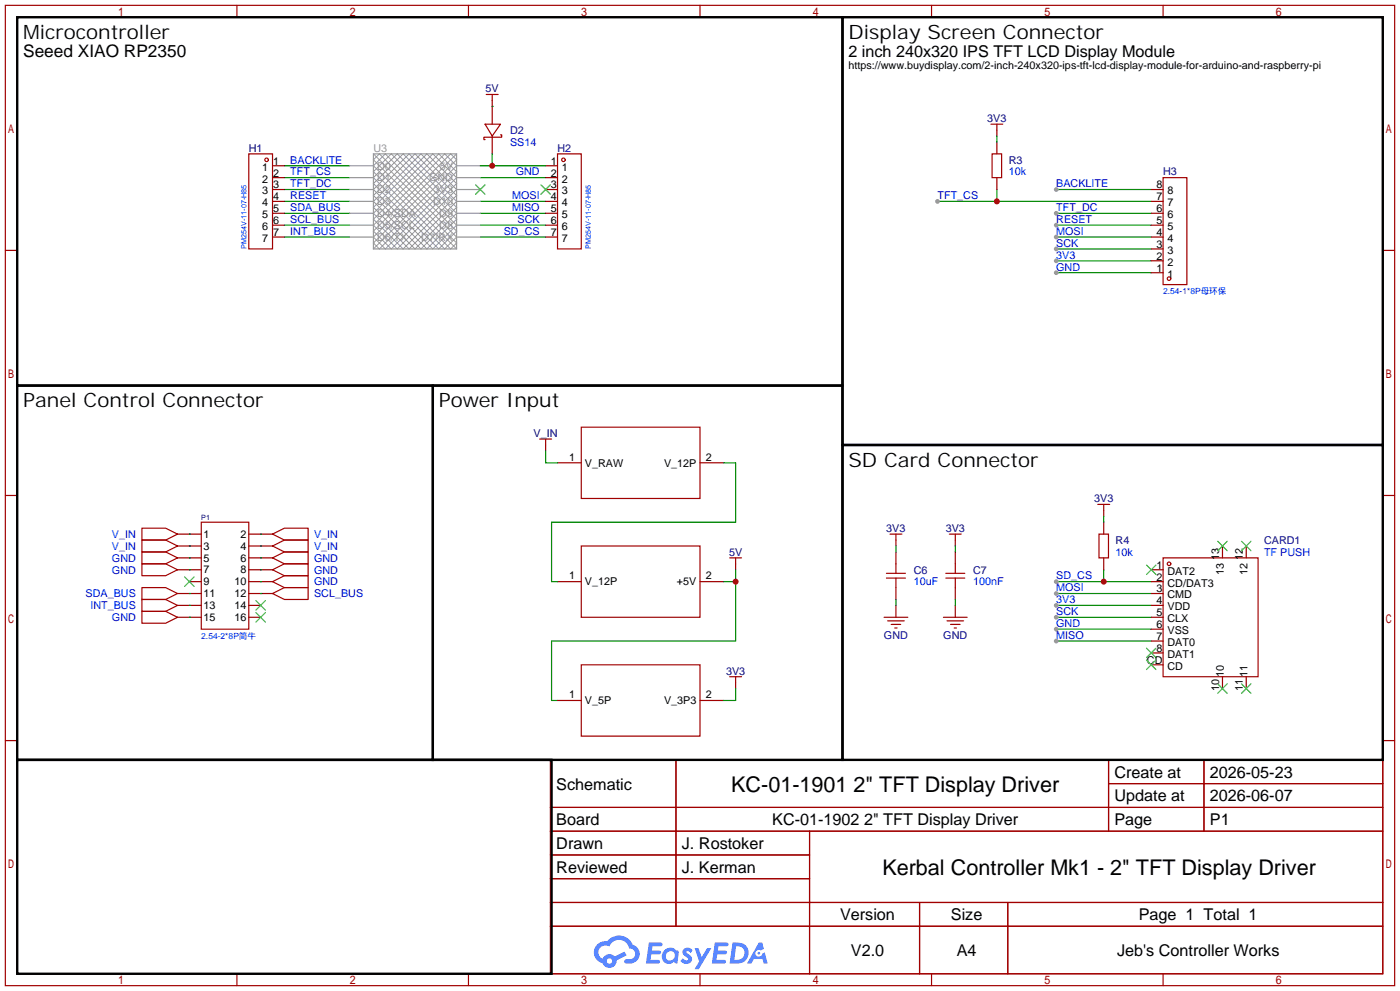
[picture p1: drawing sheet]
<svg xmlns="http://www.w3.org/2000/svg" width="299mm" height="212mm" viewBox="0 0 299 212" stroke-linecap="round" stroke-linejoin="round" font-family="sans-serif">
<g fill="none" stroke="#a10000" stroke-width=".25">
<path d="M1.1 1.1h297.2v209.6h-297.2zM3.7 3.7h292.1v204.5h-292.1zM50.7 1.1v2.6M100.2 1.1v2.6M149.7 1.1v2.6M199.3 1.1v2.6M248.8 1.1v2.6M1.1 53.5h2.6M295.8 53.5h2.5M1.1 105.9h2.6M295.8 105.9h2.5M1.1 158.3h2.6"/>
<path d="M295.8 158.3h2.5M117.7 162.4h178.1v45.8h-178.1zM117.7 172.6h178.1M117.7 177.7h178.1M144.6 162.4v35.6M173.2 177.7v30.5M237.1 162.4v15.3M237.1 167.5h58.7M257.5 162.4v15.3M117.7 182.8h55.5M117.7 192.9h178.1M117.7 187.8h55.5"/>
<path d="M117.7 198h178.1M196.7 192.9v15.3M215.6 192.9v15.3M50.7 208.2v2.5M100.2 208.2v2.5M149.7 208.2v2.5M199.3 208.2v2.5M248.8 208.2v2.5"/>
</g>
<g fill="#5487ff">
<path d="M146.3 202.8a1.3 1.3 0 0 1 1.8 .3l-.4 .6a.54 .54 0 0 0-.9-.2l.1 .2a1.28 1.28 0 0 1 .8 2 1.53 1.53 0 0 1-2.2-.3l.6-.6 .7 .5a.31 .31 0 0 0 .4-.3 .31 .31 0 0 0-.3-.3 1.12 1.12 0 0 1-.6-1.9z"/>
<path d="M148.6 202.7h.8l.7 1.9 1.2-1.9h.9l-2.7 4.5h-.9l.9-1.7z"/>
<path d="M138.8 201.5h1.6a1.31 1.31 0 0 1 1.3 .2 .4 .4 0 0 1-.4 .6h-1.7l-.2 .9h1.7a.4 .4 0 0 1 .3 .4 .4 .4 0 0 1-.4 .4h-1.7l-.1 1.2h1.3a.46 .46 0 0 1 .5 .1 .46 .46 0 0 1 .1 .5l-.3 .2h-2.6z"/>
<path d="M152.9 201.5h1.6a1.32 1.32 0 0 1 1.3 .2 .39 .39 0 0 1-.4 .6h-1.7l-.2 .9h1.7a.4 .4 0 0 1 .3 .4 .4 .4 0 0 1-.4 .4h-1.7l-.1 1.2h1.3a.46 .46 0 0 1 .5 .1 .46 .46 0 0 1 .1 .5l-.3 .2h-2.6z"/>
<path d="M162.3 201.5h.7l.4 1.3-.7 .4a.75 .75 0 0 0-1.1 .3 .75 .75 0 0 0 .5 1 .75 .75 0 0 0 1-.6l.5-.3 .6 2.4h-.8l-.3-1h-1.8l-.6 1h-.9z"/>
<path d="M156.7 201.5l-.6 4.5h1.4a2.27 2.27 0 0 0 2.6-2.3 2.27 2.27 0 0 0-2.7-2.2zM157.5 202.3a1.5 1.5 0 0 1 1.8 1.5 1.5 1.5 0 0 1-2 1.4h-.2z"/>
<path d="M142.1 203.1a1.6 1.6 0 0 0-.3 2.3 1.6 1.6 0 0 0 2.3 .2l.8 .4 .3-2.5-.2-.3h-.4a1.58 1.58 0 0 0-2.5-.1zM142.7 203.6a.98 .98 0 0 1 1.6 .5 .98 .98 0 0 1-1 1.2 .94 .94 0 0 1-.9-.6 .94 .94 0 0 1 .3-1.1z"/>
<path d="M127.8 201.9a2.37 2.37 0 0 0 1.1 4 1.54 1.54 0 0 0 1.8 1 1.54 1.54 0 0 0 1.2-1.6l2.2-1.1-.5-.8-2.1 1.1a1.57 1.57 0 0 0-2.6 .4 1.5 1.5 0 0 1-.7-2.1 1.5 1.5 0 0 1 2.1-.5 2.23 2.23 0 0 1 2.3-1.4 2.23 2.23 0 0 1 2 1.8 1.16 1.16 0 0 1 1.3 1.1 1.16 1.16 0 0 1-1.1 1.3h-.7a.47 .47 0 0 0-.6 .3 .47 .47 0 0 0 .5 .6 2.17 2.17 0 0 0 2.5-1 2.17 2.17 0 0 0-.4-2.7l-.8-.4a3.2 3.2 0 0 0-5.4-.7l-1.1 .1zM129.8 205.4a.58 .58 0 0 1 1.1 0 .58 .58 0 0 1-1.1 0z"/>
<circle cx="162.3" cy="203.8" r=".28"/>
</g>
<path d="M225.9 129.4h20.4" fill="none" stroke="#008700" stroke-width=".25"/>
<circle cx="225.9" cy="129.4" r=".51" fill="#999"/>
<path d="M225.9 55.8h20.4" fill="none" stroke="#008700" stroke-width=".25"/>
<circle cx="225.9" cy="55.8" r=".51" fill="#999"/>
<path d="M225.9 58.3h20.4" fill="none" stroke="#008700" stroke-width=".25"/>
<circle cx="225.9" cy="58.3" r=".51" fill="#999"/>
<path d="M225.9 134.5h20.4" fill="none" stroke="#008700" stroke-width=".25"/>
<circle cx="225.9" cy="134.5" r=".51" fill="#999"/>
<path d="M225.9 50.7h20.4" fill="none" stroke="#008700" stroke-width=".25"/>
<circle cx="225.9" cy="50.7" r=".51" fill="#999"/>
<path d="M225.9 126.9h20.4" fill="none" stroke="#008700" stroke-width=".25"/>
<circle cx="225.9" cy="126.9" r=".51" fill="#999"/>
<path d="M225.9 137h20.4" fill="none" stroke="#008700" stroke-width=".25"/>
<circle cx="225.9" cy="137" r=".51" fill="#999"/>
<path d="M225.9 132h20.4" fill="none" stroke="#008700" stroke-width=".25"/>
<circle cx="225.9" cy="132" r=".51" fill="#999"/>
<path d="M225.9 53.2h20.4" fill="none" stroke="#008700" stroke-width=".25"/>
<circle cx="225.9" cy="53.2" r=".51" fill="#999"/>
<path d="M225.9 45.6h20.4" fill="none" stroke="#008700" stroke-width=".25"/>
<circle cx="225.9" cy="45.6" r=".51" fill="#999"/>
<path d="M200.5 43.1h45.8M213.2 40.5v2.6" fill="none" stroke="#008700" stroke-width=".25"/>
<circle cx="213.2" cy="43.1" r=".63" fill="#c00"/>
<circle cx="200.5" cy="43.1" r=".51" fill="#999"/>
<path d="M191.6 129.4v2.6" fill="none" stroke="#870000" stroke-width=".25"/>
<path d="M189.1 132h5.1M189.9 132.7h3.5M190.6 133.5h2.1M191.4 134.2h.5" fill="none" stroke="#a10000" stroke-width=".25"/>
<path d="M225.9 124.3h20.4M236.1 121.8v2.5" fill="none" stroke="#008700" stroke-width=".25"/>
<circle cx="236.1" cy="124.3" r=".63" fill="#c00"/>
<circle cx="225.9" cy="124.3" r=".51" fill="#999"/>
<path d="M225.9 48.1h20.4" fill="none" stroke="#008700" stroke-width=".25"/>
<circle cx="225.9" cy="48.1" r=".51" fill="#999"/>
<path d="M225.9 40.5h20.4" fill="none" stroke="#008700" stroke-width=".25"/>
<circle cx="225.9" cy="40.5" r=".51" fill="#999"/>
<g fill="none" stroke="#870000" stroke-width=".25">
<path d="M58.3 35.4h2.5M58.3 38h2.5M105.3 21.5v1.2M116.7 35.4h2.6M116.7 38h2.6M213.2 27.8v1.3M58.3 40.5h2.5M58.3 43.1h2.5M58.3 45.6h2.5M58.3 48.1h2.5M58.3 50.7h2.5M116.7 40.5h2.6"/>
<path d="M116.7 43.1h2.6M116.7 45.6h2.6M116.7 48.1h2.6M116.7 50.7h2.6M116.7 95.1v1.3M119.3 98.9h5M149.7 98.9h5.1M38 114.2h5.1M38 116.7h5.1M38 119.3h5.1M53.2 114.2h5.1M53.2 116.7h5.1"/>
<path d="M53.2 119.3h5.1M191.6 115.4v1.3M204.3 115.4v1.3M236.1 109.1v1.3M38 121.8h5.1M38 126.9h5.1M38 129.4h5.1M38 132h5.1M40.5 124.3h2.6M53.2 121.8h5.1M53.2 124.3h5.1M53.2 126.9h5.1"/>
<path d="M53.2 129.4h2.6M53.2 132h2.6M119.3 124.3h5M149.7 124.3h5.1M157.4 120.5v1.3M204.3 129.4v2.6"/>
</g>
<g fill="none" stroke="#a10000" stroke-width=".25">
<path d="M53.2 32.9h5.1v20.3h-5.1zM104 20.2h2.6M105.3 20.2v1.3M119.3 32.9h5v20.3h-5zM212 26.5h2.5M213.2 26.5v1.3M115.4 93.9h2.6M116.7 93.9v1.2M124.3 91.3h25.4v15.3h-25.4zM30.4 112.9h5l2.6 1.3-2.6 1.2h-5zM30.4 115.4h5l2.6 1.3-2.6 1.3h-5zM30.4 118h5l2.6 1.3-2.6 1.2h-5z"/>
<path d="M43.1 111.6h10.1v22.9h-10.1zM58.3 116.7l2.5-1.3h5.1v2.6h-5.1zM58.3 114.2l2.5-1.3h5.1v2.5h-5.1zM58.3 119.3l2.5-1.3h5.1v2.5h-5.1zM124.3 116.7h25.4v15.3h-25.4zM156.1 119.3h2.5M157.4 119.3v1.2M190.4 114.2h2.5M191.6 114.2v1.2M203.1 114.2h2.5M204.3 114.2v1.2M234.8 107.8h2.6"/>
<path d="M236.1 107.8v1.3M30.4 130.7h5l2.6 1.3-2.6 1.2h-5zM30.4 128.1h5l2.6 1.3-2.6 1.3h-5zM30.4 125.6h5l2.6 1.3-2.6 1.2h-5zM30.4 120.5h5l2.6 1.3-2.6 1.3h-5zM58.3 126.9l2.5-1.3h5.1v2.5h-5.1zM58.3 121.8l2.5-1.3h5.1v2.6h-5.1zM58.3 124.3l2.5-1.2h5.1v2.5h-5.1zM201.8 132h5.1M202.6 132.7h3.5M203.3 133.5h2.1M204.1 134.2h.5"/>
<circle cx="57" cy="34.2" r=".38"/>
<circle cx="120.5" cy="34.2" r=".38"/>
</g>
<path d="M3.7 3.7h176.5v78.7h-176.5zM180.2 3.7h115.6v91.4h-115.6zM3.7 82.4h88.9v80h-88.9zM180.2 95.1h115.6v67.3h-115.6z" fill="none" stroke="#000" stroke-width=".51"/>
<g fill="none" stroke="#008700" stroke-width=".25">
<path d="M60.8 38h14M60.8 35.4h14M102.7 38h14M60.8 40.5h14M60.8 48.1h14M60.8 45.6h14M60.8 43.1h14M60.8 50.7h14M102.7 48.1h14M102.7 45.6h14M102.7 43.1h14M102.7 50.7h14"/>
<path d="M116.7 96.4v2.5h2.6M154.8 98.9h2.6v12.7h-39.4v12.7h1.3M40.5 114.2h.1M40.5 116.7h.1M40.5 119.3h.1M55.8 116.7h.1M55.8 114.2h.1M55.8 119.3h.1M40.5 132h.1M40.5 129.4h.1M40.5 126.9h.1M40.5 121.8h.1"/>
<path d="M55.8 126.9h.1M55.8 121.8h.1M55.8 124.3h.1M154.8 124.3h2.6M157.4 121.8v15.2h-39.4v12.7h1.3"/>
</g>
<path d="M115.7 39.5l2 2M117.7 39.5l-2 2M39.5 123.3l2 2M41.5 123.3l-2 2M54.7 128.4l2.1 2M54.7 130.9l2.1 2.1M56.8 128.4l-2.1 2M56.8 130.9l-2.1 2.1" fill="none" stroke="#3c3" stroke-width=".25"/>
<circle cx="157.4" cy="124.3" r=".63" fill="#c00"/>
<g fill="none" stroke="#a10000" stroke-width=".25">
<path d="M103.8 26.5h3.3l-1.8 2.6zM107.1 28.8h.2v.5h-3.8v.5h.3M212.2 32.9h2v5.1h-2zM248.8 38h5.1v22.8h-5.1zM235.1 114.2h2v5.1h-2zM248.8 119.3h20.3v25.4h-20.3zM189.6 123.6h4.1M189.6 122.6h4.1M191.6 120.5v2.1M191.6 123.6v2M202.3 123.6h4.1M202.3 122.6h4.1"/>
<path d="M204.3 120.5v2.1M204.3 123.6v2M124.3 142.1h25.4v15.3h-25.4zM156.1 144.7h2.5M157.4 144.7v1.2"/>
<circle cx="250.1" cy="59.6" r=".38"/>
<circle cx="250.1" cy="120.5" r=".38"/>
</g>
<g fill="none" stroke="#870000" stroke-width=".25">
<path d="M105.3 22.7v3.8M105.3 29.1v3.8M213.2 30.4v2.5M213.2 38v2.5M246.3 58.3h2.5M246.3 55.8h2.5M246.3 53.2h2.5M246.3 50.7h2.5M246.3 48.1h2.5M246.3 45.6h2.5M246.3 43.1h2.5M246.3 40.5h2.5"/>
<path d="M191.6 118v2.5M204.3 118v2.5M236.1 111.6v2.6M236.1 119.3v2.5M261.5 116.7v2.6M266.6 116.7v2.6M191.6 125.6v2.5M204.3 125.6v2.5M246.3 121.8h2.5M246.3 124.3h2.5M246.3 126.9h2.5M246.3 129.4h2.5"/>
<path d="M246.3 132h2.5M246.3 134.5h2.5M246.3 137h2.5M246.3 139.6h2.5M119.3 149.7h5M149.7 149.7h5.1M157.4 145.9v1.3M246.3 142.1h2.5M261.5 144.7v2.5M266.6 144.7v2.5"/>
</g>
<path d="M102.7 35.4h14M105.3 32.9v2.5M213.2 29.1v1.3M191.6 116.7v1.3M204.3 116.7v1.3M236.1 110.4v1.2M191.6 128.1v1.3M204.3 128.1v1.3M157.4 147.2v2.5h-2.6" fill="none" stroke="#008700" stroke-width=".25"/>
<path d="M92.6 82.4h87.6v80h-87.6zM3.7 162.4h114.3v45.8h-114.3z" fill="none" stroke="#000" stroke-width=".51"/>
<path d="M79.9 34.2l1.3-1.3 16.5 16.5-3.8 3.8-14-14 6.3-6.3 11.5 11.4-8.9 8.9-8.9-8.9 11.4-11.4 6.4 6.3-14 14-3.8-3.8 16.5-16.5 1.3 1.3-17.8 17.7 1.3 1.3 16.5-16.5-3.8-3.8-14 14 6.3 6.3 11.5-11.4-8.9-8.9-8.9 8.9 11.4 11.4 6.4-6.3-14-14-3.8 3.8 16.5 16.5 1.3-1.3zM79.9 32.9l17.8 17.8-2.6 2.5-15.2-15.2 5.1-5.1 12.7 12.7-7.7 7.6-10.1-10.1 10.1-10.2 7.7 7.6-12.7 12.7-5.1-5.1 15.2-15.2 2.6 2.5-17.8 17.8M97.7 32.9l-17.8 17.8 2.5 2.5 15.3-15.2-5.1-5.1-12.7 12.7 7.6 7.6 10.2-10.1-10.2-10.2-7.6 7.6 12.7 12.7 5.1-5.1-15.3-15.2-2.5 2.5 17.8 17.8" fill="none" stroke="#999" stroke-width=".21"/>
<g fill="none" stroke="#999" stroke-width=".25">
<path d="M74.8 35.4h5.1M74.8 38h5.1M79.9 32.9h17.8v20.3h-17.8zM97.7 35.4h5M97.7 38h5M74.8 40.5h5.1M74.8 43.1h5.1M74.8 45.6h5.1M74.8 48.1h5.1M74.8 50.7h5.1M97.7 40.5h5M97.7 43.1h5"/>
<path d="M97.7 45.6h5M97.7 48.1h5M97.7 50.7h5"/>
</g>
<g fill="none" stroke="#3c3" stroke-width=".25">
<path d="M101.7 39.5l2.1 2M103.8 39.5l-2.1 2M260.5 115.7l2 2M262.5 115.7l-2 2M265.6 115.7l2 2M267.6 115.7l-2 2M245.2 120.8l2.1 2M245.2 138.6l2.1 2M247.3 120.8l-2.1 2M247.3 138.6l-2.1 2M245.2 141.1l2.1 2M247.3 141.1l-2.1 2"/>
<path d="M260.5 146.2l2 2M262.5 146.2l-2 2M265.6 146.2l2 2M267.6 146.2l-2 2"/>
</g>
<circle cx="105.3" cy="35.4" r=".63" fill="#c00"/>
<path d="M105.3 22.7h.1" fill="none" stroke="#008700" stroke-width=".25"/>
<g font-size="4.6">
<text x="156.4" y="169.4">KC-01-1901 2&quot; TFT Display Driver</text>
<text x="188.7" y="187.1">Kerbal Controller Mk1 - 2&quot; TFT Display Driver</text>
</g>
<g font-size="4.2">
<text x="5" y="8.3">Microcontroller</text>
<text x="181.5" y="8.3">Display Screen Connector</text>
<text x="5" y="87.1">Panel Control Connector</text>
<text x="93.9" y="87.1">Power Input</text>
<text x="181.5" y="99.8">SD Card Connector</text>
</g>
<text font-size="3.7" x="5" y="12.1">Seeed XIAO RP2350</text>
<g font-size="3.5">
<text x="181.5" y="12.1">2 inch 240x320 IPS TFT LCD Display Module</text>
<text x="238.4" y="166.2">Create at</text>
<text x="258.8" y="166.2">2026-05-23</text>
<text x="119" y="168.8">Schematic</text>
<text x="238.4" y="171.3">Update at</text>
<text x="258.8" y="171.3">2026-06-07</text>
<text x="119" y="176.4">Board</text>
<text x="165.2" y="176.4">KC-01-1902 2&quot; TFT Display Driver</text>
<text x="238.4" y="176.4">Page</text>
<text x="258.8" y="176.4">P1</text>
<text x="119" y="181.5">Drawn</text>
<text x="145.9" y="181.5">J. Rostoker</text>
<text x="119" y="186.6">Reviewed</text>
<text x="145.9" y="186.6">J. Kerman</text>
<text x="179.7" y="196.7">Version</text>
<text x="203.4" y="196.7">Size</text>
<text x="243.6" y="196.7">Page 1 Total 1</text>
<text x="182" y="204.3">V2.0</text>
<text x="204.7" y="204.3">A4</text>
<text x="239" y="204.3">Jeb's Controller Works</text>
</g>
<g font-size="2.3">
<text x="181.5" y="14.7">https://www.buydisplay.com/2-inch-240x320-ips-tft-lcd-display-module-for-arduino-and-raspberry-pi</text>
<text x="58.4" y="35.2">1</text>
<text x="117.8" y="35.2">1</text>
<text x="56.1" y="36.5">1</text>
<text x="56.1" y="39">2</text>
<text x="56.1" y="41.6">3</text>
<text x="58.4" y="37.7">2</text>
<text x="58.4" y="40.3">3</text>
<text x="117.8" y="37.7">2</text>
<text x="117.8" y="40.3">3</text>
<text x="120.2" y="36.5">1</text>
<text x="120.2" y="39">2</text>
<text x="120.2" y="41.6">3</text>
<text x="247.4" y="40.3">8</text>
<text x="249.7" y="41.6">8</text>
<text x="56.1" y="44.1">4</text>
<text x="56.1" y="46.6">5</text>
<text x="58.4" y="42.8">4</text>
<text x="58.4" y="45.4">5</text>
<text x="58.4" y="47.9">6</text>
<text x="117.8" y="42.8">4</text>
<text x="117.8" y="45.4">5</text>
<text x="117.8" y="47.9">6</text>
<text x="120.2" y="44.1">4</text>
<text x="120.2" y="46.6">5</text>
<text x="247.4" y="47.9">5</text>
<text x="247.4" y="45.4">6</text>
<text x="247.4" y="42.8">7</text>
<text x="249.7" y="46.6">6</text>
<text x="249.7" y="44.1">7</text>
<text x="56.1" y="49.2">6</text>
<text x="56.1" y="51.7">7</text>
<text x="58.4" y="50.4">7</text>
<text x="117.8" y="50.4">7</text>
<text x="120.2" y="49.2">6</text>
<text x="120.2" y="51.7">7</text>
<text x="247.4" y="53">3</text>
<text x="247.4" y="50.4">4</text>
<text x="249.7" y="51.7">4</text>
<text x="249.7" y="49.2">5</text>
<text x="247.4" y="58.1">1</text>
<text x="247.4" y="55.5">2</text>
<text x="249.7" y="59.3">1</text>
<text x="249.7" y="56.8">2</text>
<text x="249.7" y="54.3">3</text>
<text x="121.8" y="98.5">1</text>
<text x="125.1" y="99.7">V_RAW</text>
<text x="142" y="99.7">V_12P</text>
<text x="151" y="98.5">2</text>
<text x="43.6" y="115">1</text>
<text x="43.6" y="117.5">3</text>
<text x="51.4" y="115">2</text>
<text x="51.4" y="117.5">4</text>
<text x="260.8" y="119.7" transform="rotate(-90 260.8 119.7)">13</text>
<text x="265.9" y="119.7" transform="rotate(-90 265.9 119.7)">12</text>
<text x="43.6" y="120">5</text>
<text x="43.6" y="122.6">7</text>
<text x="43.6" y="125.1">9</text>
<text x="50.1" y="125.1">10</text>
<text x="51.4" y="120">6</text>
<text x="51.4" y="122.6">8</text>
<text x="121.8" y="123.9">1</text>
<text x="125.1" y="125.1">V_12P</text>
<text x="144.8" y="125.1">+5V</text>
<text x="151" y="123.9">2</text>
<text x="247.4" y="121.6">1</text>
<text x="247.4" y="124.1">2</text>
<text x="249.7" y="122.8">DAT2</text>
<text x="249.7" y="125.4">CD/DAT3</text>
<text x="261.8" y="122.8" transform="rotate(-90 261.8 122.8)">13</text>
<text x="266.9" y="122.8" transform="rotate(-90 266.9 122.8)">12</text>
<text x="43.6" y="127.7">11</text>
<text x="43.6" y="130.2">13</text>
<text x="50.1" y="127.7">12</text>
<text x="50.1" y="130.2">14</text>
<text x="247.4" y="126.6">3</text>
<text x="247.4" y="129.2">4</text>
<text x="247.4" y="131.7">5</text>
<text x="249.7" y="127.9">CMD</text>
<text x="249.7" y="130.5">VDD</text>
<text x="43.6" y="132.7">15</text>
<text x="50.1" y="132.7">16</text>
<text x="247.4" y="134.3">6</text>
<text x="247.4" y="136.8">7</text>
<text x="249.7" y="133">CLX</text>
<text x="249.7" y="135.5">VSS</text>
<text x="245.3" y="141.9">CD</text>
<text x="247.4" y="139.3">8</text>
<text x="249.7" y="138.1">DAT0</text>
<text x="249.7" y="140.6">DAT1</text>
<text x="249.7" y="143.2">CD</text>
<text x="121.8" y="149.3">1</text>
<text x="151" y="149.3">2</text>
<text x="260.8" y="147.7" transform="rotate(-90 260.8 147.7)">10</text>
<text x="261.8" y="144.6" transform="rotate(-90 261.8 144.6)">10</text>
<text x="265.9" y="147.7" transform="rotate(-90 265.9 147.7)">11</text>
<text x="266.9" y="144.6" transform="rotate(-90 266.9 144.6)">11</text>
<text x="125.1" y="150.5">V_5P</text>
<text x="142" y="150.5">V_3P3</text>
</g>
<g font-size="2.3" fill="#000080">
<text x="103.9" y="19.7">5V</text>
<text x="109.1" y="28.6">D2</text>
<text x="211.2" y="26.1">3V3</text>
<text x="53.2" y="32.4">H1</text>
<text x="119.3" y="32.4">H2</text>
<text x="215.8" y="35">R3</text>
<text x="248.8" y="37.5">H3</text>
<text x="114.1" y="93.4">V_IN</text>
<text x="234" y="107.4">3V3</text>
<text x="189.6" y="113.7">3V3</text>
<text x="202.3" y="113.7">3V3</text>
<text x="155.9" y="118.8">5V</text>
<text x="238.6" y="116.3">R4</text>
<text x="270.4" y="116.3">CARD1</text>
<text x="195.5" y="122.6">C6</text>
<text x="208.2" y="122.6">C7</text>
<text x="189.1" y="136.6">GND</text>
<text x="201.8" y="136.6">GND</text>
<text x="155.3" y="144.2">3V3</text>
</g>
<g font-size="2.3" fill="#00f">
<text x="62.1" y="35">BACKLITE</text>
<text x="109.1" y="31.2">SS14</text>
<text x="62.1" y="40.1">TFT_DC</text>
<text x="62.1" y="37.5">TFT_CS</text>
<text x="110.3" y="37.5">GND</text>
<text x="215.8" y="37.5">10k</text>
<text x="225.9" y="40.1">BACKLITE</text>
<text x="62.1" y="42.6">RESET</text>
<text x="62.1" y="47.7">SCL_BUS</text>
<text x="62.1" y="45.1">SDA_BUS</text>
<text x="109.5" y="45.1">MISO</text>
<text x="109.5" y="42.6">MOSI</text>
<text x="110.7" y="47.7">SCK</text>
<text x="200.5" y="42.6">TFT_CS</text>
<text x="225.9" y="45.1">TFT_DC</text>
<text x="225.9" y="47.7">RESET</text>
<text x="62.1" y="50.2">INT_BUS</text>
<text x="107.7" y="50.2">SD_CS</text>
<text x="225.9" y="50.2">MOSI</text>
<text x="225.9" y="52.8">SCK</text>
<text x="225.9" y="55.3">3V3</text>
<text x="225.9" y="57.8">GND</text>
<text x="24" y="115">V_IN</text>
<text x="24" y="117.5">V_IN</text>
<text x="67.2" y="117.5">V_IN</text>
<text x="67.2" y="115">V_IN</text>
<text x="238.6" y="118.8">10k</text>
<text x="270.4" y="118.8">TF PUSH</text>
<text x="24" y="120.1">GND</text>
<text x="24" y="122.6">GND</text>
<text x="67.2" y="120.1">GND</text>
<text x="67.2" y="122.6">GND</text>
<text x="67.2" y="125.1">GND</text>
<text x="195.5" y="125.1">10uF</text>
<text x="208.2" y="125.1">100nF</text>
<text x="225.9" y="123.9">SD_CS</text>
<text x="18.3" y="127.7">SDA_BUS</text>
<text x="19.3" y="130.2">INT_BUS</text>
<text x="67.2" y="127.7">SCL_BUS</text>
<text x="225.9" y="129">3V3</text>
<text x="225.9" y="126.4">MOSI</text>
<text x="225.9" y="131.5">SCK</text>
<text x="24" y="132.8">GND</text>
<text x="225.9" y="134">GND</text>
<text x="225.9" y="136.6">MISO</text>
</g>
<g font-size="2.3" fill="#999">
<text x="79.9" y="32.4">U3</text>
<text x="80.6" y="36.2">D0</text>
<text x="80.6" y="38.8">D1</text>
<text x="80.6" y="41.3">D2</text>
<text x="91.8" y="38.8">GND</text>
<text x="92.8" y="41.3">3V3</text>
<text x="94.1" y="36.2">5V</text>
<text x="80.6" y="43.9">D3</text>
<text x="80.6" y="46.4">D4/SDA</text>
<text x="92.7" y="43.9">D10</text>
<text x="93.9" y="46.4">D9</text>
<text x="80.6" y="48.9">D5/SCL</text>
<text x="80.6" y="51.5">D6/TX</text>
<text x="90.1" y="51.5">D7/RX</text>
<text x="93.9" y="48.9">D8</text>
</g>
<g font-size="1.8" fill="#00f">
<text x="248.8" y="62.8">2.54-1*8P母环保</text>
<text x="43.1" y="136.5">2.54-2*8P简牛</text>
</g>
<text font-size="1.6" fill="#000080" x="43.1" y="111.2">P1</text>
<g font-size="1.5" fill="#00f">
<text x="52.8" y="53.2" transform="rotate(-90 52.8 53.2)">PM254V-11-07-H85</text>
<text x="126.4" y="53.2" transform="rotate(-90 126.4 53.2)">PM254V-11-07-H85</text>
</g>
</svg>
